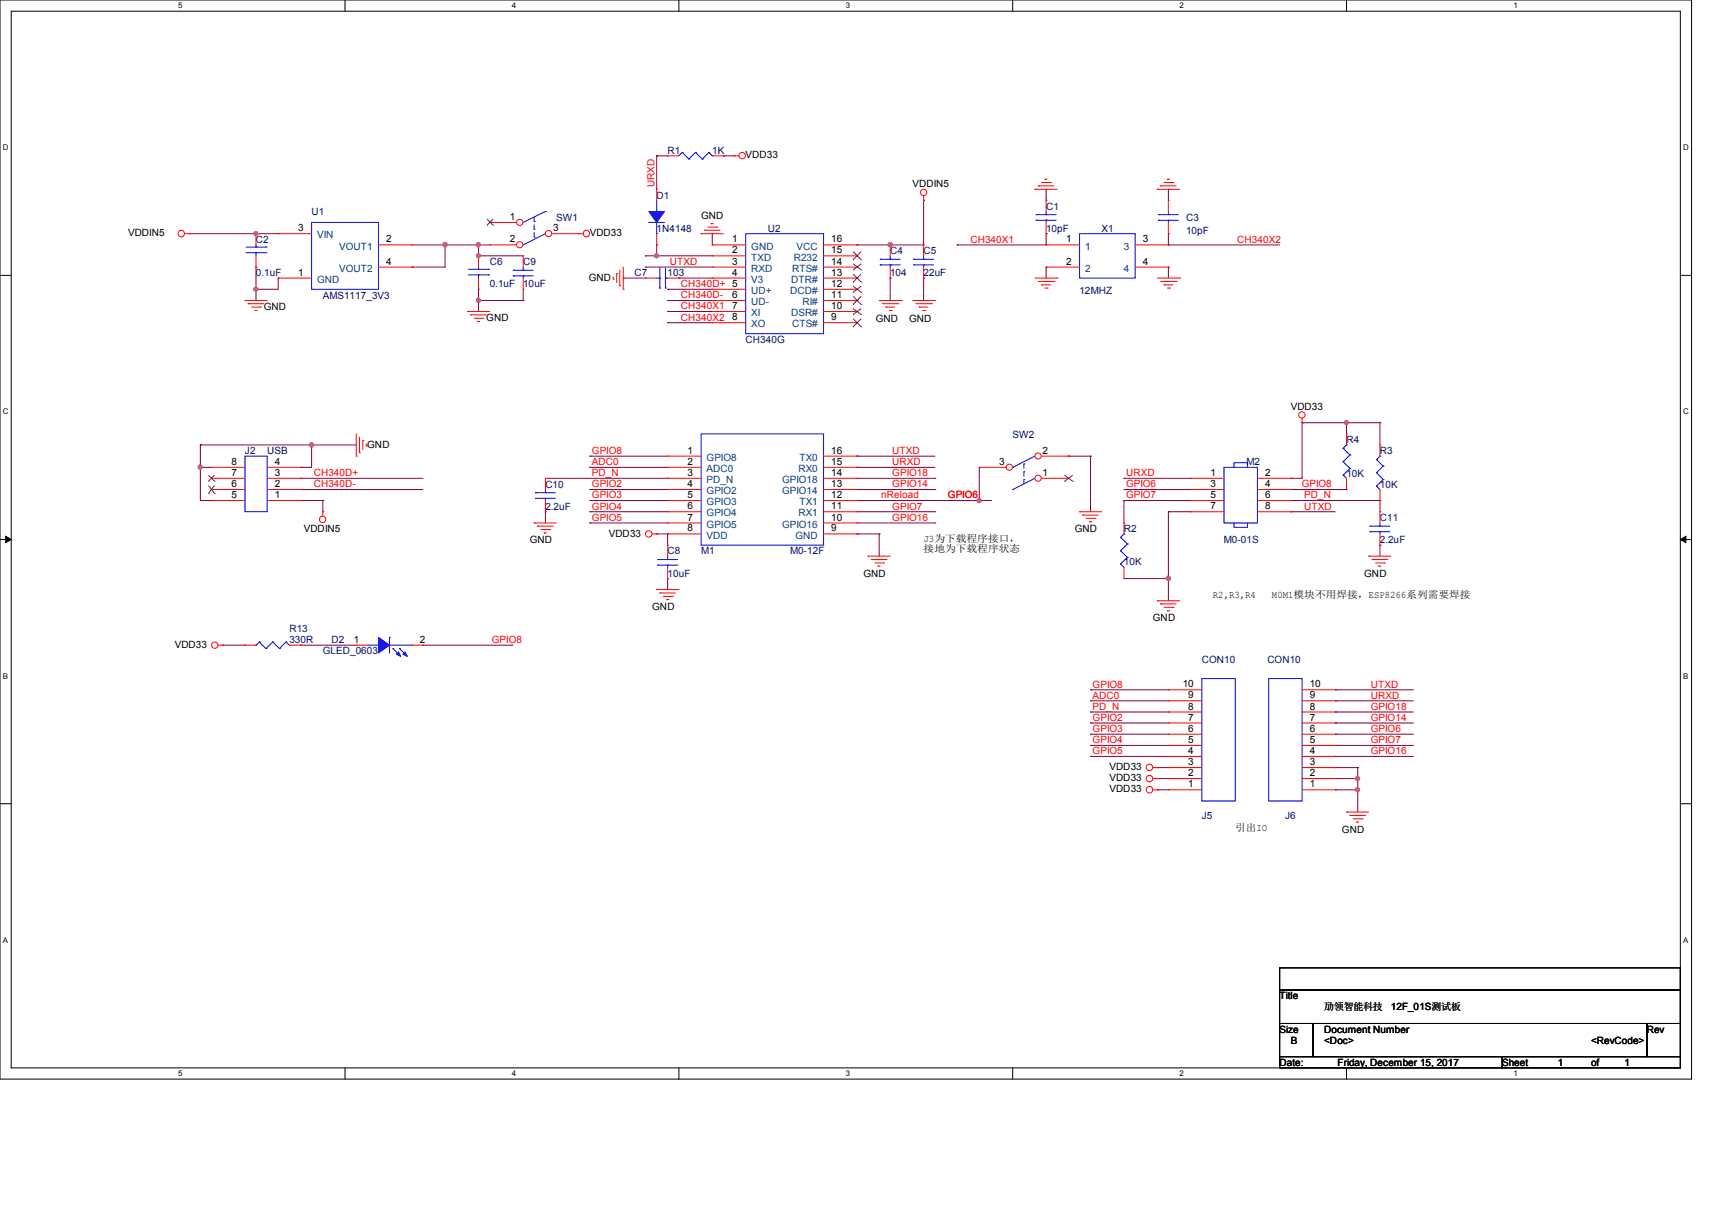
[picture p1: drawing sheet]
<svg xmlns="http://www.w3.org/2000/svg" width="297mm" height="210mm" viewBox="0 0 297 210" stroke-linecap="round" stroke-linejoin="round" font-family="sans-serif">
<path d="M0 0h293.5v187.3h-293.5zM1.9 1.9h289.6v183.4h-289.6z" fill="none" stroke="#000" stroke-width=".17"/>
<g fill="#fff">
<path d="M30.9 .2h.8v1.5h-.8z"/>
<path d="M30.9 185.5h.8v1.6h-.8z"/>
</g>
<path d="M59.9 0v1.9M59.9 185.3v2" fill="none" stroke="#000" stroke-width=".17"/>
<g fill="#fff">
<path d="M88.8 .2h.8v1.5h-.8z"/>
<path d="M88.8 185.5h.8v1.6h-.8z"/>
</g>
<path d="M117.8 0v1.9M117.8 185.3v2" fill="none" stroke="#000" stroke-width=".17"/>
<g fill="#fff">
<path d="M146.7 .2h.8v1.5h-.8z"/>
<path d="M146.7 185.5h.8v1.6h-.8z"/>
</g>
<path d="M175.7 0v1.9M175.7 185.3v2" fill="none" stroke="#000" stroke-width=".17"/>
<g fill="#fff">
<path d="M204.6 .2h.8v1.5h-.8z"/>
<path d="M204.6 185.5h.8v1.6h-.8z"/>
</g>
<path d="M233.6 0v1.9M233.6 185.3v2" fill="none" stroke="#000" stroke-width=".17"/>
<g fill="#fff">
<path d="M262.6 .2h.7v1.5h-.7z"/>
<path d="M262.6 185.5h.7v1.6h-.7z"/>
<path d="M.5 24.8h1v1.6h-1z"/>
<path d="M292 24.8h1v1.6h-1z"/>
<path d="M.5 70.7h1v1.5h-1z"/>
<path d="M292 70.7h1v1.5h-1z"/>
</g>
<path d="M0 47.8h1.9M291.5 47.8h2" fill="none" stroke="#000" stroke-width=".17"/>
<g fill="#fff">
<path d="M.5 116.5h.9v1.6h-.9z"/>
<path d="M292 116.5h.9v1.6h-.9z"/>
</g>
<path d="M0 93.6h1.9M291.5 93.6h2" fill="none" stroke="#000" stroke-width=".17"/>
<path d="M1 93l.9 .6-.9 .6zM291.5 93.6l1-.6v1.2z" fill="#000" stroke="#000" stroke-width=".17"/>
<g fill="#fff">
<path d="M.5 162.4h.9v1.5h-.9z"/>
<path d="M292 162.4h.9v1.5h-.9z"/>
</g>
<path d="M0 139.5h1.9M291.5 139.5h2M222 168h69.5v3.8h-69.5zM222 171.8h69.5v5.8h-69.5zM222 177.6h5.8v5.8h-5.8zM227.8 177.6h57.9v5.8h-57.9zM285.7 177.6h5.8v5.8h-5.8zM222 183.4h38.6v1.9h-38.6zM260.6 183.4h30.9v1.9h-30.9z" fill="none" stroke="#000" stroke-width=".17"/>
<g fill="none" stroke="#800040" stroke-width=".17">
<path d="M113.9 27.1h.1M113.9 27.1v5.8M113.9 27.1h1.9M125.5 27.1h.1M125.5 27.1h1.9M160.2 34.8h.1M160.2 34.8v7.7h-11.5M181.5 32.9h.1M181.5 32.9v1.9M202.7 32.9h.1M202.7 32.9v1.9M32.9 40.6h.1"/>
<path d="M32.9 40.6h15.4M44.4 40.6h.1M44.4 46.4h.1M44.4 50.2h.1M44.4 46.4v5.8M48.3 48.3h.1M48.3 48.3v1.9h-3.9M71.5 46.4h.1M71.5 42.5h13.5M77.2 42.5h.1M77.2 42.5v3.9h-5.7M83 42.5h.1"/>
<path d="M83 52.2h.1M83 44.4h.1M83 54.1h.1M83 42.5v1.9M83 50.2v3.9M83 52.2h7.8M83 44.4h7.8M90.8 52.2h.1M90.8 50.2v2M108.1 48.3h.1M108.1 48.3h3.9M112 46.4h.1"/>
<path d="M112 44.4h.1M112 46.4h11.6M112 44.4h11.6M113.9 44.4h.1M113.9 42.5h.1M113.9 42.5v1.9M115.8 50.2h.1M115.8 56h.1M115.8 52.2h.1M115.8 54.1h.1M115.8 50.2h7.8M115.8 56h7.8"/>
<path d="M115.8 52.2h7.8M115.8 54.1h7.8M117.8 48.3h.1M117.8 48.3h5.8M123.6 40.6h.1M123.6 40.6v1.9M148.7 42.5h.1M154.4 48.3h.1M154.4 42.5h.1M154.4 48.3v3.9M160.2 48.3h.1M160.2 48.3v3.9"/>
<path d="M166 42.5h.1M181.5 46.4h.1M181.5 40.6h.1M181.5 40.6v1.9h-15.5M181.5 46.4v1.9M202.7 46.4h.1M202.7 40.6h.1M202.7 42.5h.1M202.7 42.5h19.3M202.7 40.6v1.9M202.7 46.4v1.9M34.8 77.2h.1"/>
<path d="M34.8 77.2v9.7h1.9M34.8 77.2h27M54.1 77.2h.1M54.1 77.2v3.9h-1.9M102.3 79.2h.1M102.3 79.2h13.5M148.7 79.2h.1M148.7 79.2h13.5M185.3 79.2h.1M185.3 79.2h3.9M189.2 79.2h.1M189.2 79.2v9.6"/>
<path d="M225.9 73.4h.1M225.9 73.4v9.6h-2M225.9 73.4h13.5M233.6 73.4h.1M233.6 73.4v1.9M239.4 73.4h.1M239.4 73.4v3.8M34.8 81.1h.1M34.8 81.1h1.9M36.7 86.9h.1M52.2 83h.1M52.2 85h.1"/>
<path d="M52.2 81.1h.1M52.2 83h21.2M52.2 85h21.2M52.2 86.9h3.8M56 86.9h.1M56 88.8h.1M56 86.9v1.9M94.6 88.8h.1M94.6 83h21.2M94.6 88.8v2M102.3 81.1h.1M102.3 85h.1"/>
<path d="M102.3 86.9h.1M102.3 88.8h.1M102.3 90.8h.1M102.3 88.8h13.5M102.3 85h13.5M102.3 86.9h13.5M102.3 81.1h13.5M102.3 90.8h13.5M113.9 92.7h.1M113.9 92.7h1.9M115.8 92.7h.1M115.8 83h.1"/>
<path d="M115.8 92.7v1.9M148.7 92.7h.1M148.7 81.1h.1M148.7 83h13.5M148.7 88.8h13.5M148.7 85h13.5M148.7 86.9h23.1M148.7 92.7h3.8M148.7 81.1h13.5M148.7 90.8h13.5M152.5 92.7h.1M152.5 92.7v3.8"/>
<path d="M162.2 83h.1M162.2 85h.1M162.2 88.8h.1M162.2 90.8h.1M169.9 86.9h.1M169.9 81.1v5.8M171.8 86.9h.1M195 83h.1M195 85h.1M195 86.9h.1M195 83h11.6M195 85h11.6"/>
<path d="M195 86.9h11.6M195 86.9v3.9M202.7 88.8h.1M202.7 88.8v15.5M202.7 88.8h3.9M223.9 83h.1M223.9 88.8h.1M223.9 85h.1M223.9 86.9h.1M223.9 88.8h7.7M223.9 85h9.7M223.9 86.9h15.5"/>
<path d="M239.4 86.9h.1M239.4 94.6h.1M239.4 86.9v1.9M239.4 94.6v1.9M38.6 112h.1M38.6 112h3.9M52.2 112h.1M52.2 112h9.6M73.4 112h15.4M88.8 112h.1M115.8 102.3h.1M115.8 100.4v1.9"/>
<path d="M189.2 119.7h.1M189.2 119.7h13.5M195 100.4h.1M195 100.4h7.7M202.7 100.4h.1M231.6 119.7h.1M231.6 119.7h13.6M189.2 121.6h.1M189.2 123.6h.1M189.2 125.5h.1M189.2 127.4h.1M189.2 129.4h.1"/>
<path d="M189.2 131.3h.1M189.2 121.6h13.5M189.2 127.4h13.5M189.2 123.6h13.5M189.2 125.5h13.5M189.2 129.4h13.5M189.2 131.3h13.5M200.8 133.2h.1M200.8 135.1h.1M200.8 137.1h.1M200.8 133.2h1.9M200.8 135.1h1.9"/>
<path d="M200.8 137.1h1.9M231.6 133.2h.1M231.6 121.6h.1M231.6 127.4h.1M231.6 123.6h.1M231.6 125.5h.1M231.6 129.4h.1M231.6 131.3h.1M231.6 135.1h.1M231.6 137.1h.1M231.6 133.2h3.9M231.6 121.6h13.6"/>
<path d="M231.6 127.4h13.6M231.6 123.6h13.6M231.6 125.5h13.6M231.6 129.4h13.6M231.6 131.3h13.6M231.6 135.1h3.9M231.6 137.1h3.9M235.5 137.1h.1M235.5 133.2h.1M235.5 135.1h.1M235.5 133.2v7.7"/>
</g>
<g fill="#f0f" stroke="#f0f" stroke-width=".17">
<circle cx="44.4" cy="50.2" r=".36"/>
<circle cx="77.2" cy="42.5" r=".38"/>
<circle cx="83" cy="44.4" r=".36"/>
<circle cx="113.9" cy="44.4" r=".36"/>
<circle cx="44.4" cy="40.5" r=".36"/>
<circle cx="154.4" cy="42.5" r=".38"/>
<circle cx="83" cy="42.5" r=".37"/>
<circle cx="54" cy="77.2" r=".37"/>
<circle cx="202.7" cy="100.4" r=".38"/>
<circle cx="34.7" cy="81.1" r=".37"/>
<circle cx="235.5" cy="137.1" r=".37"/>
<circle cx="233.6" cy="73.3" r=".36"/>
<circle cx="235.5" cy="135.1" r=".38"/>
<circle cx="169.9" cy="86.9" r=".37"/>
<circle cx="83" cy="52.1" r=".37"/>
</g>
<g fill="none" stroke="#f00" stroke-width=".17">
<path d="M122.2 40h.1M122.2 40h2.7M122.8 39.4h1.5M123.4 38.8h.1M123.4 38.8h.3M124.3 39.4h.1M127.4 27.1h.1M127.4 27.1h.8M160.2 34.8h.1M160.2 34v.8M179.5 32.9h.1M179.5 32.9h3.9"/>
<path d="M180.1 32.3h.1M180.1 32.3h2.7M180.7 31.7h1.5M181.3 31.1h.1M181.3 31.1h.4M182.2 31.7h.1M200.8 32.9h.1M200.8 32.9h3.8M201.3 32.3h.1M201.3 32.3h2.7M201.9 31.7h1.6M202.5 31.1h.1"/>
<path d="M202.5 31.1h.4M203.5 31.7h.1M32 40.6h.9M32.9 40.6h.1M42.5 52.2h.1M42.5 52.2h3.9M43.1 52.7h.1M43.1 52.7h2.7M43.6 53.3h1.6M44.2 53.9h.1M44.2 53.9h.4M45.2 53.3h.1"/>
<path d="M81.1 54.1h.1M81.1 54.1h3.9M81.7 54.7h.1M81.7 54.7h2.7M82.3 55.2h1.5M82.8 55.8h.1M82.8 55.8h.4M83.8 55.2h.1M100.4 40.6h.1M100.4 40.6h.8M106.4 48.5h.1M106.4 48.1v.4"/>
<path d="M107 47.5h.1M107 47.5v1.6M107.5 49.6h.1M107.5 46.9v2.7M108.1 50.2h.1M108.1 46.4v3.8M121.6 40.6h.1M121.6 40.6h3.9M152.5 52.2h3.9M153.1 52.7h2.7M153.7 53.3h.1M153.7 53.3h1.5"/>
<path d="M154.3 53.9h.3M154.4 48.3h.1M154.4 42.5h.1M154.4 42.5v1.9M154.4 46.4v1.9M154.6 53.9h.1M155.8 52.7h.1M156.4 52.2h.1M158.3 52.2h3.9M158.9 52.7h2.7M159.5 53.3h.1M159.5 53.3h1.5"/>
<path d="M160.1 53.9h.3M160.4 53.9h.1M161.6 52.7h.1M162.2 52.2h.1M179.5 48.3h3.9M180.1 48.9h2.7M180.7 49.4h.1M180.7 49.4h1.5M181.3 50h.4M181.5 42.5h.1M181.5 46.4h.1M181.5 42.5h5.8"/>
<path d="M181.5 46.4h5.8M181.7 50h.1M182.8 48.9h.1M183.4 48.3h.1M196.9 42.5h5.8M196.9 46.4h5.8M200.8 48.3h3.8M201.3 48.9h2.7M201.9 49.4h.1M201.9 49.4h1.6M202.5 50h.4M202.7 42.5h.1"/>
<path d="M202.7 46.4h.1M202.9 50h.1M204 48.9h.1M204.6 48.3h.1M61.8 79.2h.1M61.8 75.3v3.9M62.4 78.6h.1M62.4 75.9v2.7M62.9 76.5h.1M62.9 76.5v1.5M63.5 77.4h.1M63.5 77v.4"/>
<path d="M225.9 73.4h.1M225.9 72.6v.8M56 88.8h.1M56 88.8v.8M92.7 90.8h.1M92.7 90.8h3.8M93.3 91.3h.1M93.3 91.3h2.7M93.9 91.9h1.5M94.4 92.5h.1M94.4 92.5h.4M94.6 88.8h.1"/>
<path d="M94.6 83h.1M94.6 83v2M94.6 86.9v1.9M95.4 91.9h.1M113.2 92.7h.7M113.9 92.7h.1M150.6 96.5h.1M150.6 96.5h3.8M151.2 97.1h.1M151.2 97.1h2.7M151.8 97.7h1.5M152.3 98.3h.1"/>
<path d="M152.3 98.3h.4M153.3 97.7h.1M187.3 88.8h.1M187.3 88.8h3.8M187.8 89.4h.1M187.8 89.4h2.7M188.4 90h1.5M189 90.6h.1M189 90.6h.4M189.9 90h.1M237.4 96.5h.1M237.4 96.5h3.9"/>
<path d="M238 97.1h.1M238 97.1h2.7M238.6 97.7h1.6M239.2 98.3h.1M239.2 98.3h.4M239.4 94.6h.1M239.4 88.8h.1M239.4 88.8v2M239.4 92.7v1.9M240.2 97.7h.1M37.8 112h.8M38.6 112h.1"/>
<path d="M61.8 112h.1M61.8 112h1.9M71.5 112h1.9M73.4 112h.1M113.9 102.3h.1M113.9 102.3h3.9M114.5 102.9h.1M114.5 102.9h2.7M115.1 103.5h1.5M115.7 104.1h.1M115.7 104.1h.3M116.6 103.5h.1"/>
<path d="M200.8 104.3h.1M200.8 104.3h3.8M201.3 104.8h.1M201.3 104.8h2.7M201.9 105.4h1.6M202.5 106h.1M202.5 106h.4M203.5 105.4h.1M200 133.2h.8M200 135.1h.8M200 137.1h.8M200.8 133.2h.1"/>
<path d="M200.8 135.1h.1M200.8 137.1h.1M233.6 140.9h.1M233.6 140.9h3.8M234.2 141.5h.1M234.2 141.5h2.7M234.7 142.1h1.6M235.3 142.7h.1M235.3 142.7h.4M236.3 142.1h.1"/>
<circle cx="128.8" cy="27" r=".56"/>
<circle cx="160.2" cy="33.4" r=".55"/>
<circle cx="31.4" cy="40.5" r=".56"/>
<circle cx="101.7" cy="40.5" r=".56"/>
<circle cx="225.8" cy="72" r=".55"/>
<circle cx="56" cy="90.1" r=".56"/>
<circle cx="112.6" cy="92.7" r=".56"/>
<circle cx="37.3" cy="112" r=".55"/>
<circle cx="199.4" cy="137.1" r=".57"/>
<circle cx="199.4" cy="133.2" r=".56"/>
<circle cx="199.4" cy="135.1" r=".56"/>
</g>
<g fill="none" stroke="#00f" stroke-width=".17">
<path d="M92.7 38.4h.1M92.7 39.8h.1M92.7 37.7v.7M92.7 39v.8M94.6 36.7h.1M94.6 36.7l-3.8 1.9M92.7 41.1h.1M92.7 40.3v.8M94.6 40.6h.1M94.6 40.6l-3.8 1.9M152.7 45h.1M152.7 46h.1"/>
<path d="M152.7 45h3.5M152.7 46h3.5M154.4 46h.1M154.4 45h.1M154.4 44.4v.6M154.4 46v.4M187.3 40.6h9.6v7.7h-9.6zM92.9 85.5h.1M92.9 86.5h.1M92.9 85.5h3.5M92.9 86.5h3.5M94.6 86.5h.1"/>
<path d="M94.6 85.5h.1M94.6 85v.5M94.6 86.5v.4M237.7 91.3h.1M237.7 92.3h.1M237.7 91.3h3.4M237.7 92.3h3.4M239.4 92.3h.1M239.4 91.3h.1M239.4 90.8v.5M239.4 92.3v.4M63.7 112h2"/>
<path d="M65.7 112h.1M67.6 110.6h.1M67.6 110.6v2.7M67.6 112h3.9M68.2 112.6h.1M68.2 112.6l1.1 1.1M69.3 112.6h.1M69.3 112.6l1.2 1.1M71.5 112h.1"/>
</g>
<g fill="#00f" stroke="#00f" stroke-width=".17">
<path d="M65.7 110.6l1.9 1.4-1.9 1.3z" fill-rule="evenodd"/>
<path d="M70.3 113.2l.4 .7-.8-.4z" fill-rule="evenodd"/>
<path d="M69.1 113.2l.4 .7-.8-.4z" fill-rule="evenodd"/>
</g>
<circle cx="90.2" cy="38.6" r=".54" fill="#fff" stroke="#f00" stroke-width=".17"/>
<path d="M85 38.6h.1M85 38.6h4.6" fill="none" stroke="#f00" stroke-width=".17"/>
<path d="M84.5 39.1h.1M84.5 38l1 1.1M85.5 39.1h.1M85.5 38l-1 1.1" fill="none" stroke="#804000" stroke-width=".17"/>
<circle cx="95.2" cy="40.5" r=".54" fill="#fff" stroke="#f00" stroke-width=".17"/>
<path d="M95.8 40.6h4.6M100.4 40.6h.1" fill="none" stroke="#f00" stroke-width=".17"/>
<circle cx="90.2" cy="42.5" r=".54" fill="#fff" stroke="#f00" stroke-width=".17"/>
<path d="M85 42.5h.1M85 42.5h4.6M112 48.3h.1M112 48.3h1.9M115.8 48.3h2M117.8 48.3h.1" fill="none" stroke="#f00" stroke-width=".17"/>
<g fill="none" stroke="#00f" stroke-width=".17">
<path d="M113.9 48.3h.6M114.5 50h.1M114.5 48.3h.1M114.5 46.5v3.5M115.4 48.3h.1M115.4 50h.1M115.4 48.3h.4M115.4 46.5v3.5M179.5 79.2l-3.8 1.9M175.7 85h.1M175.7 81.1h.1M177.6 83.2h.1"/>
<path d="M177.6 81.9h.1M177.6 80.5h.1M177.6 80.5v.8M177.6 81.9v.7M177.6 83.2v.8M179.5 83l-3.8 2"/>
</g>
<circle cx="180.1" cy="83" r=".54" fill="#fff" stroke="#f00" stroke-width=".17"/>
<path d="M180.7 83h4.6M185.3 83h.1" fill="none" stroke="#f00" stroke-width=".17"/>
<path d="M184.7 83.5h.1M184.7 82.5l1.4 1M186.1 83.5h.1M186.1 82.5l-1.4 1" fill="none" stroke="#804000" stroke-width=".17"/>
<circle cx="175.1" cy="81.1" r=".54" fill="#fff" stroke="#f00" stroke-width=".17"/>
<path d="M169.9 81.1h.1M169.9 81.1h4.6" fill="none" stroke="#f00" stroke-width=".17"/>
<circle cx="180.1" cy="79.1" r=".54" fill="#fff" stroke="#f00" stroke-width=".17"/>
<g fill="none" stroke="#f00" stroke-width=".17">
<path d="M113.9 32.9h.1M113.9 32.9v1.9M115.8 27.1h.1M115.8 27.1h2M123.6 27.1h1.9M125.5 27.1h.1M181.5 34.8h.1M181.5 34.8v1.9M181.5 38.6v2M202.7 34.8h.1M202.7 34.8v1.9M202.7 38.6v2"/>
<path d="M44.4 40.6h.1M44.4 46.4h.1M44.4 40.6v1.9M44.4 44.4v2M48.3 48.3h.1M48.3 40.6h.1M48.3 48.3h5.8M48.3 40.6h5.8M65.7 42.5h5.8M65.7 46.4h5.8M71.5 42.5h.1M71.5 46.4h.1"/>
<path d="M83 44.4h.1M83 50.2h.1M83 44.4v2M83 48.3v1.9M90.8 50.2h.1M90.8 44.4h.1M90.8 44.4v2M90.8 48.3v1.9M113.9 42.5h.1M113.9 40.6v1.9M123.6 42.5h.1M123.6 44.4h.1"/>
<path d="M123.6 46.4h.1M123.6 48.3h.1M123.6 50.2h.1M123.6 52.2h.1M123.6 54.1h.1M123.6 56h.1M123.6 48.3h5.8M123.6 42.5h5.8M123.6 46.4h5.8M123.6 44.4h5.8M123.6 50.2h5.8M123.6 52.2h5.8"/>
<path d="M123.6 54.1h5.8M123.6 56h5.8M142.9 48.3h5.8M142.9 42.5h5.8M142.9 46.4h5.8M142.9 44.4h5.8M142.9 50.2h5.8M142.9 52.2h5.8M142.9 54.1h5.8M142.9 56h5.8M148.7 42.5h.1M148.7 44.4h.1"/>
<path d="M148.7 46.4h.1M148.7 48.3h.1M148.7 50.2h.1M148.7 52.2h.1M148.7 54.1h.1M148.7 56h.1M160.2 48.3h.1M160.2 42.5h.1M160.2 42.5v1.9M160.2 46.4v1.9M181.5 40.6h.1M202.7 40.6h.1"/>
<path d="M115.8 79.2h.1M115.8 79.2h5.8M142.9 79.2h5.8M148.7 79.2h.1M180.7 79.2h4.6M185.3 79.2h.1M233.6 75.3h.1M233.6 75.3v1.9M239.4 77.2h.1M239.4 77.2v2M36.7 86.9h.1M36.7 85h.1"/>
<path d="M36.7 83h.1M36.7 81.1h.1M36.7 85h5.8M36.7 81.1h5.8M36.7 83h5.8M36.7 86.9h5.8M46.4 85h5.8M46.4 81.1h5.8M46.4 83h5.8M46.4 86.9h5.8M52.2 86.9h.1M52.2 85h.1"/>
<path d="M52.2 83h.1M52.2 81.1h.1M115.8 94.6h.1M115.8 85h.1M115.8 81.1h.1M115.8 83h.1M115.8 86.9h.1M115.8 88.8h.1M115.8 90.8h.1M115.8 92.7h.1M115.8 94.6v1.9M115.8 98.5v1.9"/>
<path d="M115.8 85h5.8M115.8 81.1h5.8M115.8 83h5.8M115.8 86.9h5.8M115.8 88.8h5.8M115.8 90.8h5.8M115.8 92.7h5.8M142.9 85h5.8M142.9 81.1h5.8M142.9 83h5.8M142.9 86.9h5.8M142.9 88.8h5.8"/>
<path d="M142.9 90.8h5.8M142.9 92.7h5.8M148.7 92.7h.1M148.7 90.8h.1M148.7 88.8h.1M148.7 86.9h.1M148.7 85h.1M148.7 83h.1M148.7 81.1h.1M195 90.8h.1M195 90.8v1.9M195 98.5v1.9"/>
<path d="M206.6 83h.1M206.6 85h.1M206.6 86.9h.1M206.6 88.8h.1M206.6 85h5.7M206.6 83h5.7M206.6 86.9h5.7M206.6 88.8h5.7M218.1 85h5.8M218.1 83h5.8M218.1 86.9h5.8M218.1 88.8h5.8"/>
<path d="M223.9 83h.1M223.9 85h.1M223.9 86.9h.1M223.9 88.8h.1M233.6 85h.1M233.6 83v2M239.4 86.9h.1M239.4 85v1.9M42.5 112h.1M42.5 112h1.9M50.2 112h2M52.2 112h.1"/>
<path d="M115.8 100.4h.1M195 100.4h.1M202.7 119.7h.1M202.7 119.7h5.8M225.9 119.7h5.7M231.6 119.7h.1M202.7 137.1h.1M202.7 135.1h.1M202.7 133.2h.1M202.7 131.3h.1M202.7 129.4h.1M202.7 127.4h.1"/>
<path d="M202.7 125.5h.1M202.7 123.6h.1M202.7 121.6h.1M202.7 137.1h5.8M202.7 135.1h5.8M202.7 133.2h5.8M202.7 131.3h5.8M202.7 129.4h5.8M202.7 127.4h5.8M202.7 125.5h5.8M202.7 123.6h5.8M202.7 121.6h5.8"/>
<path d="M225.9 137.1h5.7M225.9 135.1h5.7M225.9 133.2h5.7M225.9 131.3h5.7M225.9 129.4h5.7M225.9 127.4h5.7M225.9 125.5h5.7M225.9 123.6h5.7M225.9 121.6h5.7M231.6 137.1h.1M231.6 135.1h.1M231.6 133.2h.1"/>
<path d="M231.6 131.3h.1M231.6 129.4h.1M231.6 127.4h.1M231.6 125.5h.1M231.6 123.6h.1M231.6 121.6h.1"/>
</g>
<g fill="none" stroke="#00f" stroke-width=".17">
<path d="M54.1 38.6h11.6v11.6h-11.6zM112.6 38.6h.1M112.6 38.6h2.7M113.9 36.7h.1M113.9 34.8v1.9M113.9 38.6v2M118.4 26.5h.1M118.4 26.5l-.6 .6M118.4 26.5l1.1 1.1M119.5 27.6h.1M120.6 26.5h.1M120.6 26.5l-1.1 1.1"/>
<path d="M120.6 26.5l1.2 1.1M121.8 27.6h.1M123 26.5h.1M123 26.5l-1.2 1.1M123 26.5l.6 .6M123.6 27.1h.1M179.7 37.3h.1M179.7 38.2h.1M179.7 37.3h3.5M179.7 38.2h3.5M181.5 38.2h.1M181.5 37.3h.1"/>
<path d="M181.5 36.7v.6M181.5 38.2v.4M201 37.3h.1M201 38.2h.1M201 37.3h3.4M201 38.2h3.4M202.7 38.2h.1M202.7 37.3h.1M202.7 36.7v.6M202.7 38.2v.4M42.7 43.9h3.4M42.7 42.9h3.4"/>
<path d="M44.4 42.9h.1M44.4 43.9h.1M44.4 42.5v.4M44.4 43.9v.5M46.1 43.9h.1M46.1 42.9h.1M81.3 47.7h3.5M81.3 46.7h3.5M83 46.7h.1M83 47.7h.1M83 46.4v.3M83 47.7v.6"/>
<path d="M84.8 47.7h.1M84.8 46.7h.1M89 46.9h.1M89 47.9h.1M89 46.9h3.5M89 47.9h3.5M90.8 47.9h.1M90.8 46.9h.1M90.8 46.4v.5M90.8 47.9v.4M113.9 40.6h.1M129.4 40.6h13.5v17.3h-13.5z"/>
<path d="M158.5 45h.1M158.5 46h.1M158.5 45h3.5M158.5 46h3.5M160.2 46h.1M160.2 45h.1M160.2 44.4v.6M160.2 46v.4M42.5 79.2h3.9v9.6h-3.9zM121.6 75.3h21.3v19.3h-21.3zM233 77.8h.1M233 77.8l1.2 1.2"/>
<path d="M233.6 77.2h.1M233.6 77.2l-.6 .6M234.2 79h.1M234.2 79l-1.2 1.1M238.8 79.8h.1M238.8 79.8l1.1 1.1M239.4 79.2h.1M239.4 79.2l-.6 .6M114.1 97.1h.1M114.1 98.1h.1M114.1 97.1h3.5M114.1 98.1h3.5"/>
<path d="M115.8 98.1h.1M115.8 97.1h.1M115.8 96.5v.6M115.8 98.1v.4M194.4 97.9h.1M194.4 95.6h.1M194.4 93.3h.1M194.4 97.9l.6 .6M194.4 95.6l1.2 1.1M194.4 93.3l1.2 1.1M195 92.7h.1M195 92.7l-.6 .6"/>
<path d="M195.6 96.7h.1M195.6 94.4h.1M195.6 96.7l-1.2 1.2M195.6 94.4l-1.2 1.2M212.3 81.1h5.8v9.7h-5.8zM214.1 81.1v-.8h2.3v.8M214.1 90.8v.7h2.3v-.7M233 82.5h.1M233 80.1h.1M233 82.5l.6 .5M233 80.1l1.2 1.2M234.2 81.3h.1"/>
<path d="M234.2 81.3l-1.2 1.2M238.8 84.4h.1M238.8 82h.1M238.8 84.4l.6 .6M238.8 82l1.1 1.2M239.9 83.2h.1M239.9 80.9h.1M239.9 83.2l-1.1 1.2M239.9 80.9l-1.1 1.1M44.4 112h.1M45 111.4h.1M45 111.4l1.1 1.2"/>
<path d="M45 111.4l-.6 .6M46.1 112.6h.1M47.3 111.4h.1M47.3 111.4l1.2 1.2M47.3 111.4l-1.2 1.2M48.5 112.6h.1M49.6 111.4h.1M49.6 111.4l.6 .6M49.6 111.4l-1.1 1.2M208.5 117.8h5.8v21.2h-5.8zM220.1 117.8h5.8v21.2h-5.8z"/>
</g>
<g fill="none" stroke="#804000" stroke-width=".17">
<path d="M148 45.1h.1M148 46.8h.1M148 49h.1M148 50.7h.1M148 52.8h.1M148 54.6h.1M148 56.7h.1M148 43.7l1.4 1.4M148 45.8l1.4 1M148 47.5l1.4 1.5M148 49.7l1.4 1M148 51.4l1.4 1.4"/>
<path d="M148 53.5l1.4 1.1M148 55.3l1.4 1.4M149.4 45.1h.1M149.4 46.8h.1M149.4 49h.1M149.4 50.7h.1M149.4 52.8h.1M149.4 54.6h.1M149.4 56.7h.1M149.4 43.7l-1.4 1.4M149.4 45.8l-1.4 1M149.4 47.5l-1.4 1.5"/>
<path d="M149.4 49.7l-1.4 1M149.4 51.4l-1.4 1.4M149.4 53.5l-1.4 1.1M149.4 55.3l-1.4 1.4M36.2 85.6h.1M36.2 83.5h.1M36.2 84.2l1 1.4M36.2 82.5l1 1M37.2 85.6h.1M37.2 83.5h.1M37.2 84.2l-1 1.4M37.2 82.5l-1 1"/>
</g>
<path d="M112.6 36.7h2.7l-1.4 1.9z" fill-rule="evenodd" fill="#00f" stroke="#00f" stroke-width=".17"/>
<g fill="#f0f" stroke="#f0f" stroke-width=".17">
<circle cx="44.4" cy="50.2" r=".36"/>
<circle cx="77.2" cy="42.5" r=".38"/>
<circle cx="83" cy="44.4" r=".36"/>
<circle cx="113.9" cy="44.4" r=".36"/>
<circle cx="44.4" cy="40.5" r=".36"/>
<circle cx="154.4" cy="42.5" r=".38"/>
<circle cx="83" cy="42.5" r=".37"/>
<circle cx="54" cy="77.2" r=".37"/>
<circle cx="202.7" cy="100.4" r=".38"/>
<circle cx="34.7" cy="81.1" r=".37"/>
<circle cx="235.5" cy="137.1" r=".37"/>
<circle cx="233.6" cy="73.3" r=".36"/>
<circle cx="235.5" cy="135.1" r=".38"/>
<circle cx="169.9" cy="86.9" r=".37"/>
<circle cx="83" cy="52.1" r=".37"/>
</g>
<g font-size="1.7" fill="#000080">
<text x="115.8" y="26.7">R1</text>
<text x="123.6" y="26.7">1K</text>
<text x="113.9" y="34.5">D1</text>
<text x="54.1" y="37.3">U1</text>
<text x="96.5" y="38.3">SW1</text>
<text x="113.9" y="40.2">1N4148</text>
<text x="133.2" y="40.2">U2</text>
<text x="181.5" y="36.4">C1</text>
<text x="181.5" y="40.2">10pF</text>
<text x="191.1" y="40.2">X1</text>
<text x="205.8" y="38.3">C3</text>
<text x="205.8" y="40.6">10pF</text>
<text x="44.4" y="42.2">C2</text>
<text x="44.4" y="48">0.1uF</text>
<text x="85" y="46">C6</text>
<text x="90.8" y="46">C9</text>
<text x="110.1" y="48">C7</text>
<text x="115.8" y="48">103</text>
<text x="154.4" y="44.1">C4</text>
<text x="154.4" y="48">104</text>
<text x="160.2" y="44.1">C5</text>
<text x="160.2" y="48">22uF</text>
<text x="56" y="51.8">AMS1117_3V3</text>
<text x="85" y="49.9">0.1uF</text>
<text x="90.8" y="49.9">10uF</text>
<text x="187.3" y="51.1">12MHZ</text>
<text x="129.4" y="59.5">CH340G</text>
<text x="175.7" y="75.9">SW2</text>
<text x="233.6" y="76.9">R4</text>
<text x="42.5" y="78.8">J2</text>
<text x="46.4" y="78.8">USB</text>
<text x="216.2" y="80.8">M2</text>
<text x="233.6" y="82.7">10K</text>
<text x="239.4" y="78.8">R3</text>
<text x="94.6" y="84.6">C10</text>
<text x="94.6" y="88.5">2.2uF</text>
<text x="239.4" y="84.6">10K</text>
<text x="195" y="92.4">R2</text>
<text x="212.3" y="94.3">M0-01S</text>
<text x="239.4" y="90.4">C11</text>
<text x="239.4" y="94.3">2.2uF</text>
<text x="115.8" y="96.2">C8</text>
<text x="115.8" y="100.1">10uF</text>
<text x="121.6" y="96.2">M1</text>
<text x="137.1" y="96.2">M0-12F</text>
<text x="195" y="98.1">10K</text>
<text x="50.2" y="109.7">R13</text>
<text x="50.2" y="111.7">330R</text>
<text x="56" y="113.6">GLED_0603</text>
<text x="57.5" y="111.7">D2</text>
<text x="208.5" y="115.1">CON10</text>
<text x="219.9" y="115.1">CON10</text>
<text x="208.5" y="142.2">J5</text>
<text x="222.9" y="142.2">J6</text>
</g>
<g font-size="1.7">
<text x="129.4" y="27.5">VDD33</text>
<text x="158.3" y="32.5">VDDIN5</text>
<text x="22.2" y="41">VDDIN5</text>
<text x="51.7" y="40.1">3</text>
<text x="88.4" y="38.2">1</text>
<text x="96" y="40.1">3</text>
<text x="102.3" y="41">VDD33</text>
<text x="121.6" y="37.9">GND</text>
<text x="51.7" y="47.8">1</text>
<text x="67" y="42.1">2</text>
<text x="67" y="45.9">4</text>
<text x="88.4" y="42.1">2</text>
<text x="127" y="42.1">1</text>
<text x="127" y="44">2</text>
<text x="127" y="45.9">3</text>
<text x="127" y="47.8">4</text>
<text x="144.2" y="42.1">16</text>
<text x="144.2" y="44">15</text>
<text x="144.2" y="45.9">14</text>
<text x="144.2" y="47.8">13</text>
<text x="184.9" y="42.1">1</text>
<text x="184.9" y="45.9">2</text>
<text x="198.3" y="42.1">3</text>
<text x="198.3" y="45.9">4</text>
<text x="45.8" y="53.8">GND</text>
<text x="102.1" y="48.7">GND</text>
<text x="127" y="51.7">6</text>
<text x="127" y="53.6">7</text>
<text x="144.2" y="49.8">12</text>
<text x="144.2" y="51.7">11</text>
<text x="144.2" y="53.6">10</text>
<text x="84.4" y="55.7">GND</text>
<text x="127" y="55.6">8</text>
<text x="144.2" y="55.6">9</text>
<text x="151.9" y="55.9">GND</text>
<text x="157.7" y="55.9">GND</text>
<text x="223.9" y="71.1">VDD33</text>
<text x="63.7" y="77.7">GND</text>
<text x="40.2" y="82.6">7</text>
<text x="40.2" y="80.7">8</text>
<text x="47.7" y="82.6">3</text>
<text x="47.7" y="80.7">4</text>
<text x="119.3" y="80.7">2</text>
<text x="119.3" y="82.6">3</text>
<text x="119.3" y="78.7">1</text>
<text x="144.2" y="82.6">14</text>
<text x="144.2" y="80.7">15</text>
<text x="144.2" y="78.7">16</text>
<text x="173.3" y="80.7">3</text>
<text x="180.9" y="82.6">1</text>
<text x="180.9" y="78.7">2</text>
<text x="210" y="82.6">1</text>
<text x="219.5" y="82.6">2</text>
<text x="40.2" y="86.4">5</text>
<text x="40.2" y="84.5">6</text>
<text x="47.7" y="86.4">1</text>
<text x="47.7" y="84.5">2</text>
<text x="119.3" y="84.5">4</text>
<text x="119.3" y="86.4">5</text>
<text x="119.3" y="88.4">6</text>
<text x="144.2" y="88.4">11</text>
<text x="144.2" y="86.4">12</text>
<text x="144.2" y="84.5">13</text>
<text x="210" y="84.5">3</text>
<text x="210" y="86.4">5</text>
<text x="210" y="88.4">7</text>
<text x="219.5" y="84.5">4</text>
<text x="219.5" y="86.4">6</text>
<text x="219.5" y="88.4">8</text>
<text x="52.7" y="92.4">VDDIN5</text>
<text x="91.9" y="94.3">GND</text>
<text x="105.6" y="93.1">VDD33</text>
<text x="119.3" y="90.3">7</text>
<text x="119.3" y="92.2">8</text>
<text x="144.2" y="92.2">9</text>
<text x="144.2" y="90.3">10</text>
<text x="160.2" y="94.1">J3为下载程序接口，</text>
<text x="160.2" y="95.8">接地为下载程序状态</text>
<text x="186.5" y="92.4">GND</text>
<text x="149.8" y="100.1">GND</text>
<text x="236.7" y="100.1">GND</text>
<text x="113.1" y="105.9">GND</text>
<text x="200" y="107.8">GND</text>
<text x="210.4" y="103.7">R2,R3,R4</text>
<text x="220.7" y="103.7">M0M1模块不用焊接，ESP8266系列需要焊接</text>
<text x="30.3" y="112.4">VDD33</text>
<text x="61.4" y="111.5">1</text>
<text x="72.8" y="111.5">2</text>
<text x="205.2" y="119.3">10</text>
<text x="227.2" y="119.3">10</text>
<text x="206.1" y="125.1">7</text>
<text x="206.1" y="123.1">8</text>
<text x="206.1" y="121.2">9</text>
<text x="227.2" y="125.1">7</text>
<text x="227.2" y="123.1">8</text>
<text x="227.2" y="121.2">9</text>
<text x="206.1" y="130.9">4</text>
<text x="206.1" y="128.9">5</text>
<text x="206.1" y="127">6</text>
<text x="227.2" y="130.9">4</text>
<text x="227.2" y="128.9">5</text>
<text x="227.2" y="127">6</text>
<text x="192.5" y="133.6">VDD33</text>
<text x="192.5" y="135.6">VDD33</text>
<text x="192.5" y="137.5">VDD33</text>
<text x="206.1" y="136.7">1</text>
<text x="206.1" y="134.7">2</text>
<text x="206.1" y="132.8">3</text>
<text x="227.2" y="136.7">1</text>
<text x="227.2" y="134.7">2</text>
<text x="227.2" y="132.8">3</text>
<text x="214.3" y="144.3">引出IO</text>
<text x="232.8" y="144.5">GND</text>
<text x="222" y="173.4">Title</text>
<text x="222" y="179.2">Size</text>
<text x="229.7" y="179.2">Document Number</text>
<text x="229.7" y="175.3">劢领智能科技</text>
<text x="241.3" y="175.3">12F_01S测试板</text>
<text x="285.7" y="179.2">Rev</text>
<text x="222" y="185">Date:</text>
<text x="223.9" y="181.1">B</text>
<text x="229.7" y="181.1">&lt;Doc&gt;</text>
<text x="232.1" y="185">Friday, December 15, 2017</text>
<text x="260.6" y="185">Sheet</text>
<text x="270.2" y="185">1</text>
<text x="276" y="185">of</text>
<text x="276" y="181.1">&lt;RevCode&gt;</text>
<text x="281.8" y="185">1</text>
</g>
<g font-size="1.7" fill="#f00">
<text x="113.5" y="32.5" transform="rotate(-90 113.5 32.5)">URXD</text>
<text x="116.2" y="46">UTXD</text>
<text x="168.3" y="42.1">CH340X1</text>
<text x="214.7" y="42.1">CH340X2</text>
<text x="118.1" y="49.8">CH340D+ 5</text>
<text x="118.1" y="51.8">CH340D-</text>
<text x="118.1" y="53.7">CH340X1</text>
<text x="118.1" y="55.6">CH340X2</text>
<text x="54.4" y="82.6">CH340D+</text>
<text x="102.7" y="78.8">GPIO8</text>
<text x="102.7" y="80.7">ADC0</text>
<text x="102.7" y="82.6">PD_N</text>
<text x="154.8" y="80.7">URXD</text>
<text x="154.8" y="78.8">UTXD</text>
<text x="154.8" y="82.6">GPIO18</text>
<text x="195.4" y="82.6">URXD</text>
<text x="54.4" y="84.6">CH340D-</text>
<text x="102.7" y="84.6">GPIO2</text>
<text x="102.7" y="86.5">GPIO3</text>
<text x="102.7" y="88.4">GPIO4</text>
<text x="152.9" y="86.5">nReload</text>
<text x="154.8" y="84.6">GPIO14</text>
<text x="154.8" y="88.4">GPIO7</text>
<text x="164.4" y="86.5">GPIO6</text>
<text x="195.4" y="84.6">GPIO6</text>
<text x="195.4" y="86.5">GPIO7</text>
<text x="225.8" y="84.6">GPIO8</text>
<text x="226.3" y="88.4">UTXD</text>
<text x="226.3" y="86.5">PD_N</text>
<text x="102.7" y="90.4">GPIO5</text>
<text x="154.8" y="90.4">GPIO16</text>
<text x="85.3" y="111.6">GPIO8</text>
<text x="189.6" y="119.3">GPIO8</text>
<text x="237.8" y="119.3">UTXD</text>
<text x="189.6" y="121.2">ADC0</text>
<text x="189.6" y="123.2">PD_N</text>
<text x="189.6" y="125.1">GPIO2</text>
<text x="237.8" y="121.2">URXD</text>
<text x="237.8" y="123.2">GPIO18</text>
<text x="237.8" y="125.1">GPIO14</text>
<text x="189.6" y="127">GPIO3</text>
<text x="189.6" y="129">GPIO4</text>
<text x="189.6" y="130.9">GPIO5</text>
<text x="237.8" y="127">GPIO6</text>
<text x="237.8" y="129">GPIO7</text>
<text x="237.8" y="130.9">GPIO16</text>
</g>
<g font-size="1.7" fill="#004080">
<text x="55" y="41.4">VIN</text>
<text x="58.8" y="43.3">VOUT1</text>
<text x="58.8" y="47.2">VOUT2</text>
<text x="130.3" y="43.3">GND</text>
<text x="130.3" y="45.2">TXD</text>
<text x="130.3" y="47.2">RXD</text>
<text x="137.4" y="47.2">RTS#</text>
<text x="137.7" y="45.2">R232</text>
<text x="138.2" y="43.3">VCC</text>
<text x="188.2" y="43.3">1</text>
<text x="188.2" y="47.2">2</text>
<text x="195" y="43.3">3</text>
<text x="195" y="47.2">4</text>
<text x="55" y="49.1">GND</text>
<text x="130.3" y="49.1">V3</text>
<text x="130.3" y="51">UD+</text>
<text x="130.3" y="53">UD-</text>
<text x="137.1" y="51">DCD#</text>
<text x="137.3" y="49.1">DTR#</text>
<text x="139.2" y="53">RI#</text>
<text x="130.3" y="54.9">XI</text>
<text x="130.3" y="56.8">XO</text>
<text x="137.2" y="54.9">DSR#</text>
<text x="137.4" y="56.8">CTS#</text>
<text x="122.6" y="81.9">ADC0</text>
<text x="122.6" y="83.8">PD_N</text>
<text x="122.6" y="80">GPIO8</text>
<text x="135.7" y="83.8">GPIO18</text>
<text x="138.5" y="81.9">RX0</text>
<text x="138.7" y="80">TX0</text>
<text x="122.6" y="85.8">GPIO2</text>
<text x="122.6" y="87.7">GPIO3</text>
<text x="122.6" y="89.6">GPIO4</text>
<text x="135.7" y="85.8">GPIO14</text>
<text x="138.5" y="89.6">RX1</text>
<text x="138.7" y="87.7">TX1</text>
<text x="122.6" y="91.6">GPIO5</text>
<text x="122.6" y="93.5">VDD</text>
<text x="135.7" y="91.6">GPIO16</text>
<text x="138" y="93.5">GND</text>
</g>
<g font-size="1.4">
<text x="30.9" y="1.4">5</text>
<text x="88.8" y="1.4">4</text>
<text x="146.7" y="1.4">3</text>
<text x="204.6" y="1.4">2</text>
<text x="262.6" y="1.4">1</text>
<text x=".5" y="26.1">D</text>
<text x="292" y="26.1">D</text>
<text x=".5" y="71.9">C</text>
<text x="292" y="71.9">C</text>
<text x=".5" y="117.8">B</text>
<text x="292" y="117.8">B</text>
<text x=".5" y="163.6">A</text>
<text x="292" y="163.6">A</text>
<text x="30.9" y="186.8">5</text>
<text x="88.8" y="186.8">4</text>
<text x="146.7" y="186.8">3</text>
<text x="204.6" y="186.8">2</text>
<text x="262.6" y="186.8">1</text>
</g>
</svg>
